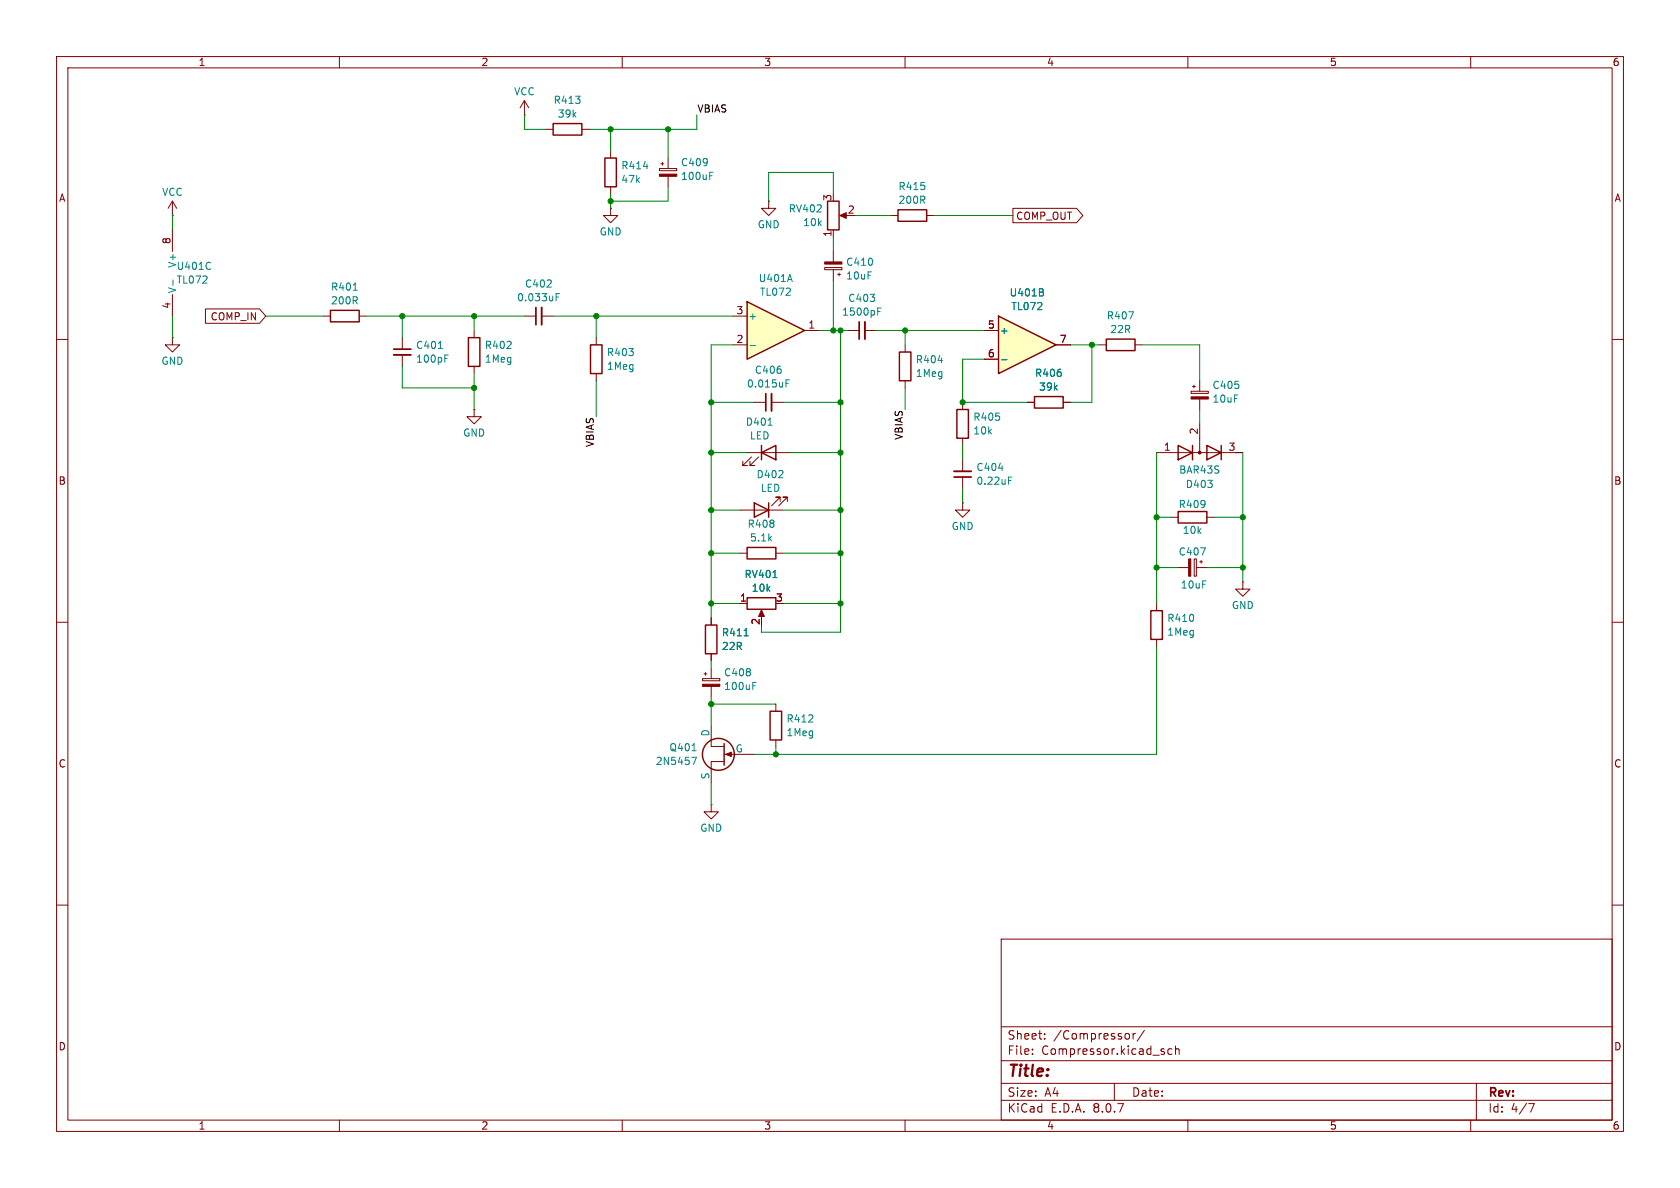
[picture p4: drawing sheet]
<svg xmlns="http://www.w3.org/2000/svg" width="297mm" height="210mm" viewBox="0 0 297 210" stroke-linecap="round" stroke-linejoin="round" font-family="sans-serif">
<g fill="none" stroke="#840000" stroke-width=".18">
<path d="M10 10h277v190h-277zM12 12h273v186h-273zM60 10v2M110 10v2M160 10v2M210 10v2M260 10v2M10 60h2M285 60h2M10 110h2M285 110h2M10 160h2"/>
<path d="M177 166h108v32h-108zM285 160h2M60 198v2M110 198v2M160 198v2M177 194.5h108M177 191.5h108M177 187.5h108M177 181.5h108M182.5 186.3v.1M182.5 185.5v.1M184.7 183.6v.1"/>
<path d="M184.7 182.8v.1M197 191.5v3M199.5 182.8l.2 .2v.4l-.2 .2M200.3 182.7v1M200.7 182.7l-.2 .1-.2 .2M202.3 182.1l-1.3 2M207.2 185.5l-.5-.1-.2 .3v.4l.1 .2h.6M207.8 185.5l.2-.1 .4 .1 .1 .9M207.8 184.9v1.5M210 198v2M260 198v2M261 191.5v6.5"/>
<path d="M270.2 195.1h1l-.6 1.5"/>
</g>
<path d="M176.5 55.9l10.2 5.1-10.2 5z" fill="#ffffc2"/>
<g fill="none" stroke="#840000" stroke-width=".25">
<path d="M106.9 27.9h2.1v5.1h-2.1zM146.3 35.6h2v5h-2zM158.7 37.1h5.1v2h-5.1zM176.5 55.9l10.2 5.1-10.2 5zM195.6 59.9h5.1v2.1h-5.1zM104.4 61h2v5h-2zM159 62.2h2v5.1h-2zM169.2 72.4h2v5.1h-2zM182.9 70.1h5.1v2h-5.1zM208.3 78.7l2.5 1.3-2.5 1.3zM210.8 78.7v2.6M213.4 78.7l2.5 1.3-2.5 1.3z"/>
<path d="M215.9 78.7v2.6M208.3 90.4h5.1v2.1h-5.1zM203.5 108h2v5h-2z"/>
</g>
<g fill="none" stroke="#840000" stroke-width=".18">
<path d="M30.5 38.1h.1M30.5 35.6l-.8 1.2M30.5 35.6v2.5M30.5 35.6l.7 1.2M107.9 36.8v1.3h1.3l-1.3 1.3-1.2-1.3h1.2M107.9 36.8h.1M107.9 26.7v1.2M107.9 33v1.3M135.9 35.6v1.2h1.3l-1.3 1.3-1.3-1.3h1.3M135.9 35.6h.1M148.8 38.1h1.1M157.5 38.1h1.2"/>
<path d="M163.8 38.1h1.3M30.5 59.7v1.3h1.2l-1.2 1.2-1.3-1.2h1.3M30.5 59.7h.1M30.5 40.6v3.9M30.5 52.1v3.8M71.1 59.7v2M105.4 59.7v1.3M145.8 47.3h3v.4h-3zM147.3 40.6v1.3M147.3 44.5v1.8M147.3 47.7v1.8M148.1 48.5h.5"/>
<path d="M148.3 48.3v.5M149.9 58.4h2M152.9 58.4h2M174 58.4h2.5M71.1 62.7v2.1M105.4 66v1.3M160 61v1.2M160 67.3v1.3M170.2 71.1v1.3M170.2 77.5v1.2M174 63.5h2.5M181.6 71.1h1.3"/>
<path d="M186.7 61h2.5M188 71.1h1.2M194.3 61h1.3M200.7 61h1.2M210.6 69.2h3v.3h-3zM210.8 68.3h.5M211.1 68.1v.5M212.1 67.3v1.9M212.1 70.5v1.9M212.1 74.9v5.1M170.2 81.3v2M170.2 84.3v2.1"/>
<path d="M204.5 80h15.2M207 91.4h1.3M211.1 98.8h.4v3.1h-.4zM212.1 99.3h.5M212.3 99.1v.5M213.4 91.4h1.2M204.5 106.7v1.3M204.5 113v1.3M208.3 100.3h1.8M211.5 100.3h1.9M219.7 102.9v1.2h1.3l-1.3 1.3-1.3-1.3h1.3M219.7 102.9h.1"/>
</g>
<g fill="none" stroke="#008484" stroke-width=".18">
<path d="M113.8 29.4h.8M37.2 46.4v.1M37.2 47.5v.1M155.2 55.1h.4M155.2 54.4h.6M184.2 51.6l.3 .3-.1 .3-.2 .1M184.3 51.1l.1 .2-.1 .3M199.5 55.1h.9l-.6 1.3M77.5 61.6h.7M78.6 63.4h.5M78.6 62.8h.6M165.8 63.7h.8"/>
<path d="M177.1 63.6h.9M176.5 82.8h.8M178.3 84.9h.4M178.3 84.3h.6M212.2 96.8h.9l-.6 1.3"/>
</g>
<path d="M152.9 56.9v3M69.6 62.7h3M168.7 83.3h3" fill="none" stroke="#840000" stroke-width=".33"/>
<path d="M151.9 56.9v3M69.6 61.7h3M168.7 84.3h3" fill="none" stroke="#840000" stroke-width=".3"/>
<g fill="#840000" stroke="#840000" stroke-width=".18">
<path d="M145.8 46.3h3v.4h-3z"/>
<path d="M210.1 98.8h.4v3.1h-.4z"/>
<path d="M210.6 70.2h3v.3h-3z"/>
<path d="M148.5 38.1l1.1-.5v1z"/>
<circle cx="212.1" cy="80" r=".25"/>
</g>
<path d="M132.1 53.3l10.1 5.1-10.1 5.1z" fill="#ffffc2"/>
<g fill="none" stroke="#840000" stroke-width=".25">
<path d="M97.8 21.8h5.1v2.1h-5.1zM58.4 54.9h5.1v2h-5.1zM82.8 59.7h2v5.1h-2zM132.1 53.3l10.1 5.1-10.1 5.1zM134.6 78.7v2.6M132.1 96.8h5.1v2h-5.1zM133.3 88.9l2.6 1.3-2.6 1.2zM134.6 80l2.6-1.3v2.6zM135.9 88.9v2.5M124.7 110.5h2v5.1h-2zM132.1 105.7h5.1v2h-5.1zM128 131.4v3.9"/>
<path d="M136.1 125.7h2.1v5.1h-2.1z"/>
<circle cx="127" cy="133.3" r="2.82"/>
</g>
<g fill="none" stroke="#840000" stroke-width=".18">
<path d="M92.7 17.8l-.8 1.3M92.7 17.8v2.5M92.7 17.8l.8 1.3M92.7 20.3h.1M96.5 22.9h1.3M102.9 22.9h1.2M116.6 29.8h3v.4h-3zM116.8 29h.5M117.1 28.7v.5M118.1 27.9v1.9M118.1 31.2v1.8M179.1 36.8h11.2l1.1 1.3-1.1 1.3h-11.2z"/>
<path d="M36.3 54.6h9.6l1.1 1.3-1.1 1.3h-9.6zM57.1 55.9h1.3M63.5 55.9h1.3M83.8 58.4v1.3M92.7 55.9h2M95.8 55.9h2M129.5 55.9h2.6M142.2 58.4h2.6M174 58.4h2.5M83.8 72.4v1.3h1.3l-1.3 1.2-1.3-1.2h1.3M83.8 72.4h.1M83.8 64.8v1.2"/>
<path d="M129.5 61h2.6M133.3 71.1h2.1M136.4 71.1h2M174 63.5h2.5M181.6 71.1h1.3M186.7 61h2.5M188 71.1h1.2M130.8 90.2h7.6M130.8 97.8h1.3M132.1 80h7.6M132.8 80.8l-1.5 1.5h.8h-.8v-.8M134.1 80.8l-1.5 1.5h.7h-.7v-.8"/>
<path d="M137.2 97.8h1.2M137.9 88.6v-.7h-.7h.7l-1.5 1.5M139.2 88.6v-.7h-.8h.8l-1.5 1.5M170.2 88.9v1.3h1.2l-1.2 1.2-1.3-1.2h1.3M170.2 88.9h.1M124.2 120h3.1v.3h-3.1zM124.5 119.1h.5M124.7 118.9v.5M125.7 109.2v1.3M125.7 115.6v1.2M125.7 118.1v1.9M130.8 106.7h1.3"/>
<path d="M134.6 108.2v1M125.7 128.3v3.7h2.3M125.7 121.3v1.9M128 134.6h-2.3v3.8M128 133.4h5.3M137.2 124.5v1.2M137.2 130.8v1.3M125.7 142.2v1.3h1.3l-1.3 1.3-1.2-1.3h1.2M125.7 142.2h.1"/>
</g>
<g fill="none" stroke="#008484" stroke-width=".18">
<path d="M125.5 31.1h.4M125.5 30.5h.6M62.4 51.3h.8M98.3 52.5h.4M98.3 51.9h.6M139.6 48.5l.5 1.3M184.2 51.6l.3 .3-.1 .3-.2 .1M184.3 51.1l.1 .2-.1 .3M132.6 61.1h1M135.8 75.2h.7M139 67.8h.4M139 67.1h.6"/>
<path d="M177.1 63.6h.9M131.6 112.4h.7M136.6 102.1h.8M122.3 133.9h.8l-.5 1.2M122.3 132.7h.8M133.1 121.2h.4M133.1 120.6h.6"/>
</g>
<g fill="#840000" stroke="#840000" stroke-width=".18">
<path d="M116.6 30.8h3v.4h-3z"/>
<path d="M134.6 107.8l.5 1.2h-1z"/>
<path d="M124.2 121h3.1v.3h-3.1z"/>
<path d="M128.3 133.4l1-.4v.7z"/>
</g>
<path d="M95.8 54.4v3M136.4 69.6v3" fill="none" stroke="#840000" stroke-width=".33"/>
<path d="M94.7 54.4v3M135.4 69.6v3" fill="none" stroke="#840000" stroke-width=".3"/>
<g fill="none" stroke="#008400" stroke-width=".18">
<path d="M30.5 38.1v2.5M92.7 20.3v2.6h3.8M107.9 22.9v3.8M107.9 34.3v2.5M118.1 33v2.6h-10.2M118.1 22.9v5M123.2 20.3v2.6h-19.1M147.3 34.3v-3.8h-11.4v5.1M151.1 38.1h6.4M165.1 38.1h14M30.5 55.9v3.8M47 55.9h10.1"/>
<path d="M64.8 55.9h27.9M71.1 55.9v3.8M83.8 55.9v2.5M97.8 55.9h31.7M105.4 55.9v3.8M144.8 58.4h5.1M147.3 41.9v2.6M147.3 49.5v8.9M148.6 58.4v53.4h-14v-1.3M154.9 58.4h19.1M160 58.4v2.6M71.1 64.8v3.8h12.7"/>
<path d="M83.8 66v6.4M105.4 67.3v6.4M125.7 71.1h7.6M129.5 61h-3.8v48.2M138.4 71.1h10.2M160 68.6v3.8M170.2 78.7v2.6M174 63.5h-3.8v7.6h11.4M189.2 61h5.1M193 61v10.1h-3.8M201.9 61h10.2v6.3M212.1 72.4v2.5"/>
<path d="M125.7 80h6.4M125.7 97.8h5.1M125.7 90.2h5.1M138.4 97.8h10.2M138.4 90.2h10.2M139.7 80h8.9M170.2 86.4v2.5M204.5 80v26.7M204.5 91.4h2.5M214.6 91.4h5.1M219.7 80v22.9M125.7 116.8v1.3"/>
<path d="M125.7 106.7h5.1M138.4 106.7h10.2M204.5 114.3v19.1h-71.2M204.5 100.3h3.8M213.4 100.3h6.3M125.7 123.2v5.1M125.7 138.4v3.8M125.7 124.5h11.5M137.2 132.1v1.3"/>
</g>
<g fill="#008400" stroke="#008400" stroke-width=".18">
<circle cx="219.7" cy="100.3" r=".46"/>
<circle cx="170.2" cy="71.1" r=".46"/>
<circle cx="219.7" cy="91.4" r=".46"/>
<circle cx="204.5" cy="91.4" r=".46"/>
<circle cx="193" cy="61" r=".46"/>
<circle cx="204.5" cy="100.3" r=".46"/>
<circle cx="160" cy="58.4" r=".46"/>
<circle cx="125.7" cy="80" r=".46"/>
<circle cx="148.6" cy="71.1" r=".46"/>
<circle cx="125.7" cy="71.1" r=".46"/>
<circle cx="125.7" cy="97.8" r=".46"/>
<circle cx="147.3" cy="58.4" r=".46"/>
<circle cx="148.6" cy="58.4" r=".46"/>
<circle cx="125.7" cy="90.2" r=".46"/>
<circle cx="118.1" cy="22.9" r=".46"/>
<circle cx="125.7" cy="124.5" r=".46"/>
<circle cx="148.6" cy="97.8" r=".46"/>
<circle cx="148.6" cy="80" r=".46"/>
<circle cx="148.6" cy="90.2" r=".46"/>
<circle cx="148.6" cy="106.7" r=".46"/>
<circle cx="125.7" cy="106.7" r=".46"/>
<circle cx="137.2" cy="133.4" r=".46"/>
<circle cx="83.8" cy="68.6" r=".46"/>
<circle cx="83.8" cy="55.9" r=".46"/>
<circle cx="107.9" cy="22.9" r=".46"/>
<circle cx="107.9" cy="35.6" r=".46"/>
<circle cx="105.4" cy="55.9" r=".46"/>
<circle cx="71.1" cy="55.9" r=".46"/>
</g>
<text font-size="2.8" fill="#840000" x="178" y="190.9">Title:</text>
<g font-size="2.1" fill="#840000">
<text x="178" y="184">Sheet:</text>
<text x="186.2" y="184">/Compressor/</text>
<text x="178" y="186.7">File:</text>
<text x="184.1" y="186.7">Compressor.kicad_sch</text>
<text x="178" y="196.9">KiCad</text>
<text x="178" y="194.1">Size:</text>
<text x="184.7" y="194.1">A4</text>
<text x="185.7" y="196.9">E.D.A.</text>
<text x="193.3" y="196.9">8.0.7</text>
<text x="200" y="194.1">Date:</text>
<text x="263" y="194.3">Rev:</text>
<text x="263" y="196.9">Id:</text>
<text x="267.1" y="196.9">4/7</text>
</g>
<g font-size="1.8" fill="#840000">
<text x="35" y="11.9">1</text>
<text x="85" y="11.9">2</text>
<text x="135" y="11.9">3</text>
<text x="185" y="11.9">4</text>
<text x="235" y="11.9">5</text>
<text x="285" y="11.9">6</text>
<text x="10.3" y="35.9">A</text>
<text x="147.1" y="35.6" transform="rotate(-90 147.1 35.6)">3</text>
<text x="285.3" y="35.9">A</text>
<text x="147.1" y="42" transform="rotate(-90 147.1 42)">1</text>
<text x="149.8" y="37.8">2</text>
<text x="179.5" y="39.1">COMP_OUT</text>
<text x="30.2" y="43.3" transform="rotate(-90 30.2 43.3)">8</text>
<text x="30.2" y="54.7" transform="rotate(-90 30.2 54.7)">4</text>
<text x="37.1" y="56.8">COMP_IN</text>
<text x="130.1" y="55.6">3</text>
<text x="142.8" y="58.2">1</text>
<text x="174.6" y="58.2">5</text>
<text x="130.1" y="60.7">2</text>
<text x="174.6" y="63.2">6</text>
<text x="187.3" y="60.7">7</text>
<text x="211.8" y="76.9" transform="rotate(-90 211.8 76.9)">2</text>
<text x="205.7" y="79.8">1</text>
<text x="217.1" y="79.8">3</text>
<text x="10.3" y="85.9">B</text>
<text x="285.3" y="85.9">B</text>
<text x="130.7" y="106.4">1</text>
<text x="137.1" y="106.4">3</text>
<text x="134.4" y="110.6" transform="rotate(-90 134.4 110.6)">2</text>
<text x="10.3" y="135.9">C</text>
<text x="285.3" y="135.9">C</text>
<text x="10.3" y="185.9">D</text>
<text x="285.3" y="185.9">D</text>
<text x="35" y="199.9">1</text>
<text x="85" y="199.9">2</text>
<text x="135" y="199.9">3</text>
<text x="185" y="199.9">4</text>
<text x="235" y="199.9">5</text>
<text x="285" y="199.9">6</text>
</g>
<g font-size="1.8" fill="#008484">
<text x="90.8" y="17.1">VCC</text>
<text x="97.8" y="18.6">R413</text>
<text x="98.5" y="21">39k</text>
<text x="120.3" y="29.6">C409</text>
<text x="28.6" y="34.8">VCC</text>
<text x="109.7" y="30.1">R414</text>
<text x="109.7" y="32.6">47k</text>
<text x="120.3" y="32">100uF</text>
<text x="158.7" y="33.8">R415</text>
<text x="105.9" y="41.8">GND</text>
<text x="133.9" y="40.6">GND</text>
<text x="139.3" y="37.8">RV402</text>
<text x="141.9" y="40.2">10k</text>
<text x="158.7" y="36.2">200R</text>
<text x="31.1" y="47.9">U401C</text>
<text x="31.3" y="47.4" transform="rotate(-90 31.3 47.4)">V+</text>
<text x="149.5" y="47.2">C410</text>
<text x="31.1" y="50.3">TL072</text>
<text x="31.3" y="51.9" transform="rotate(-90 31.3 51.9)">V-</text>
<text x="58.4" y="51.6">R401</text>
<text x="91.3" y="53.5">0.033uF</text>
<text x="92.7" y="51">C402</text>
<text x="134" y="50.1">U401A</text>
<text x="134.2" y="52.5">TL072</text>
<text x="149.5" y="49.6">10uF</text>
<text x="149.9" y="53.6">C403</text>
<text x="178.4" y="52.6">U401B</text>
<text x="58.4" y="54">200R</text>
<text x="132.2" y="56.7">+</text>
<text x="148.8" y="56">1500pF</text>
<text x="176.7" y="59.3">+</text>
<text x="178.7" y="55">TL072</text>
<text x="195.6" y="56.7">R407</text>
<text x="196.2" y="59.1">22R</text>
<text x="28.4" y="64.7">GND</text>
<text x="73.5" y="61.9">C401</text>
<text x="73.5" y="64.3">100pF</text>
<text x="85.6" y="61.9">R402</text>
<text x="85.6" y="64.3">1Meg</text>
<text x="107.2" y="63.2">R403</text>
<text x="107.2" y="65.6">1Meg</text>
<text x="161.8" y="64.4">R404</text>
<text x="132" y="68.7">0.015uF</text>
<text x="133.3" y="66.3">C406</text>
<text x="161.8" y="66.8">1Meg</text>
<text x="182.9" y="66.8">R406</text>
<text x="183.6" y="69.2">39k</text>
<text x="214.3" y="69">C405</text>
<text x="214.3" y="71.4">10uF</text>
<text x="81.8" y="77.4">GND</text>
<text x="131.8" y="75.5">D401</text>
<text x="132.5" y="77.9">LED</text>
<text x="172" y="74.6">R405</text>
<text x="172" y="77">10k</text>
<text x="172.5" y="83.5">C404</text>
<text x="208.4" y="83.9">BAR43S</text>
<text x="133.7" y="84.7">D402</text>
<text x="134.4" y="87.2">LED</text>
<text x="172.5" y="85.9">0.22uF</text>
<text x="209.5" y="86.5">D403</text>
<text x="132.1" y="93.5">R408</text>
<text x="132.5" y="95.9">5.1k</text>
<text x="168.1" y="93.9">GND</text>
<text x="208.3" y="90">R409</text>
<text x="209" y="94.6">10k</text>
<text x="208.3" y="98.4">C407</text>
<text x="131.5" y="102.4">RV401</text>
<text x="132.8" y="104.8">10k</text>
<text x="208.6" y="104.2">10uF</text>
<text x="217.7" y="107.9">GND</text>
<text x="127.5" y="112.7">R411</text>
<text x="206.3" y="110.1">R410</text>
<text x="206.3" y="112.6">1Meg</text>
<text x="127.5" y="115.1">22R</text>
<text x="127.9" y="119.8">C408</text>
<text x="127.9" y="122.2">100uF</text>
<text x="125.5" y="130.3" transform="rotate(-90 125.5 130.3)">D</text>
<text x="138.9" y="127.9">R412</text>
<text x="138.9" y="130.3">1Meg</text>
<text x="115.8" y="135.4">2N5457</text>
<text x="118.2" y="133">Q401</text>
<text x="125.5" y="137.9" transform="rotate(-90 125.5 137.9)">S</text>
<text x="129.9" y="133.1">G</text>
<text x="123.7" y="147.2">GND</text>
</g>
<g font-size="1.8">
<text x="123.2" y="20">VBIAS</text>
<text x="159.7" y="77.9" transform="rotate(-90 159.7 77.9)">VBIAS</text>
<text x="105.1" y="79.1" transform="rotate(-90 105.1 79.1)">VBIAS</text>
</g>
</svg>
